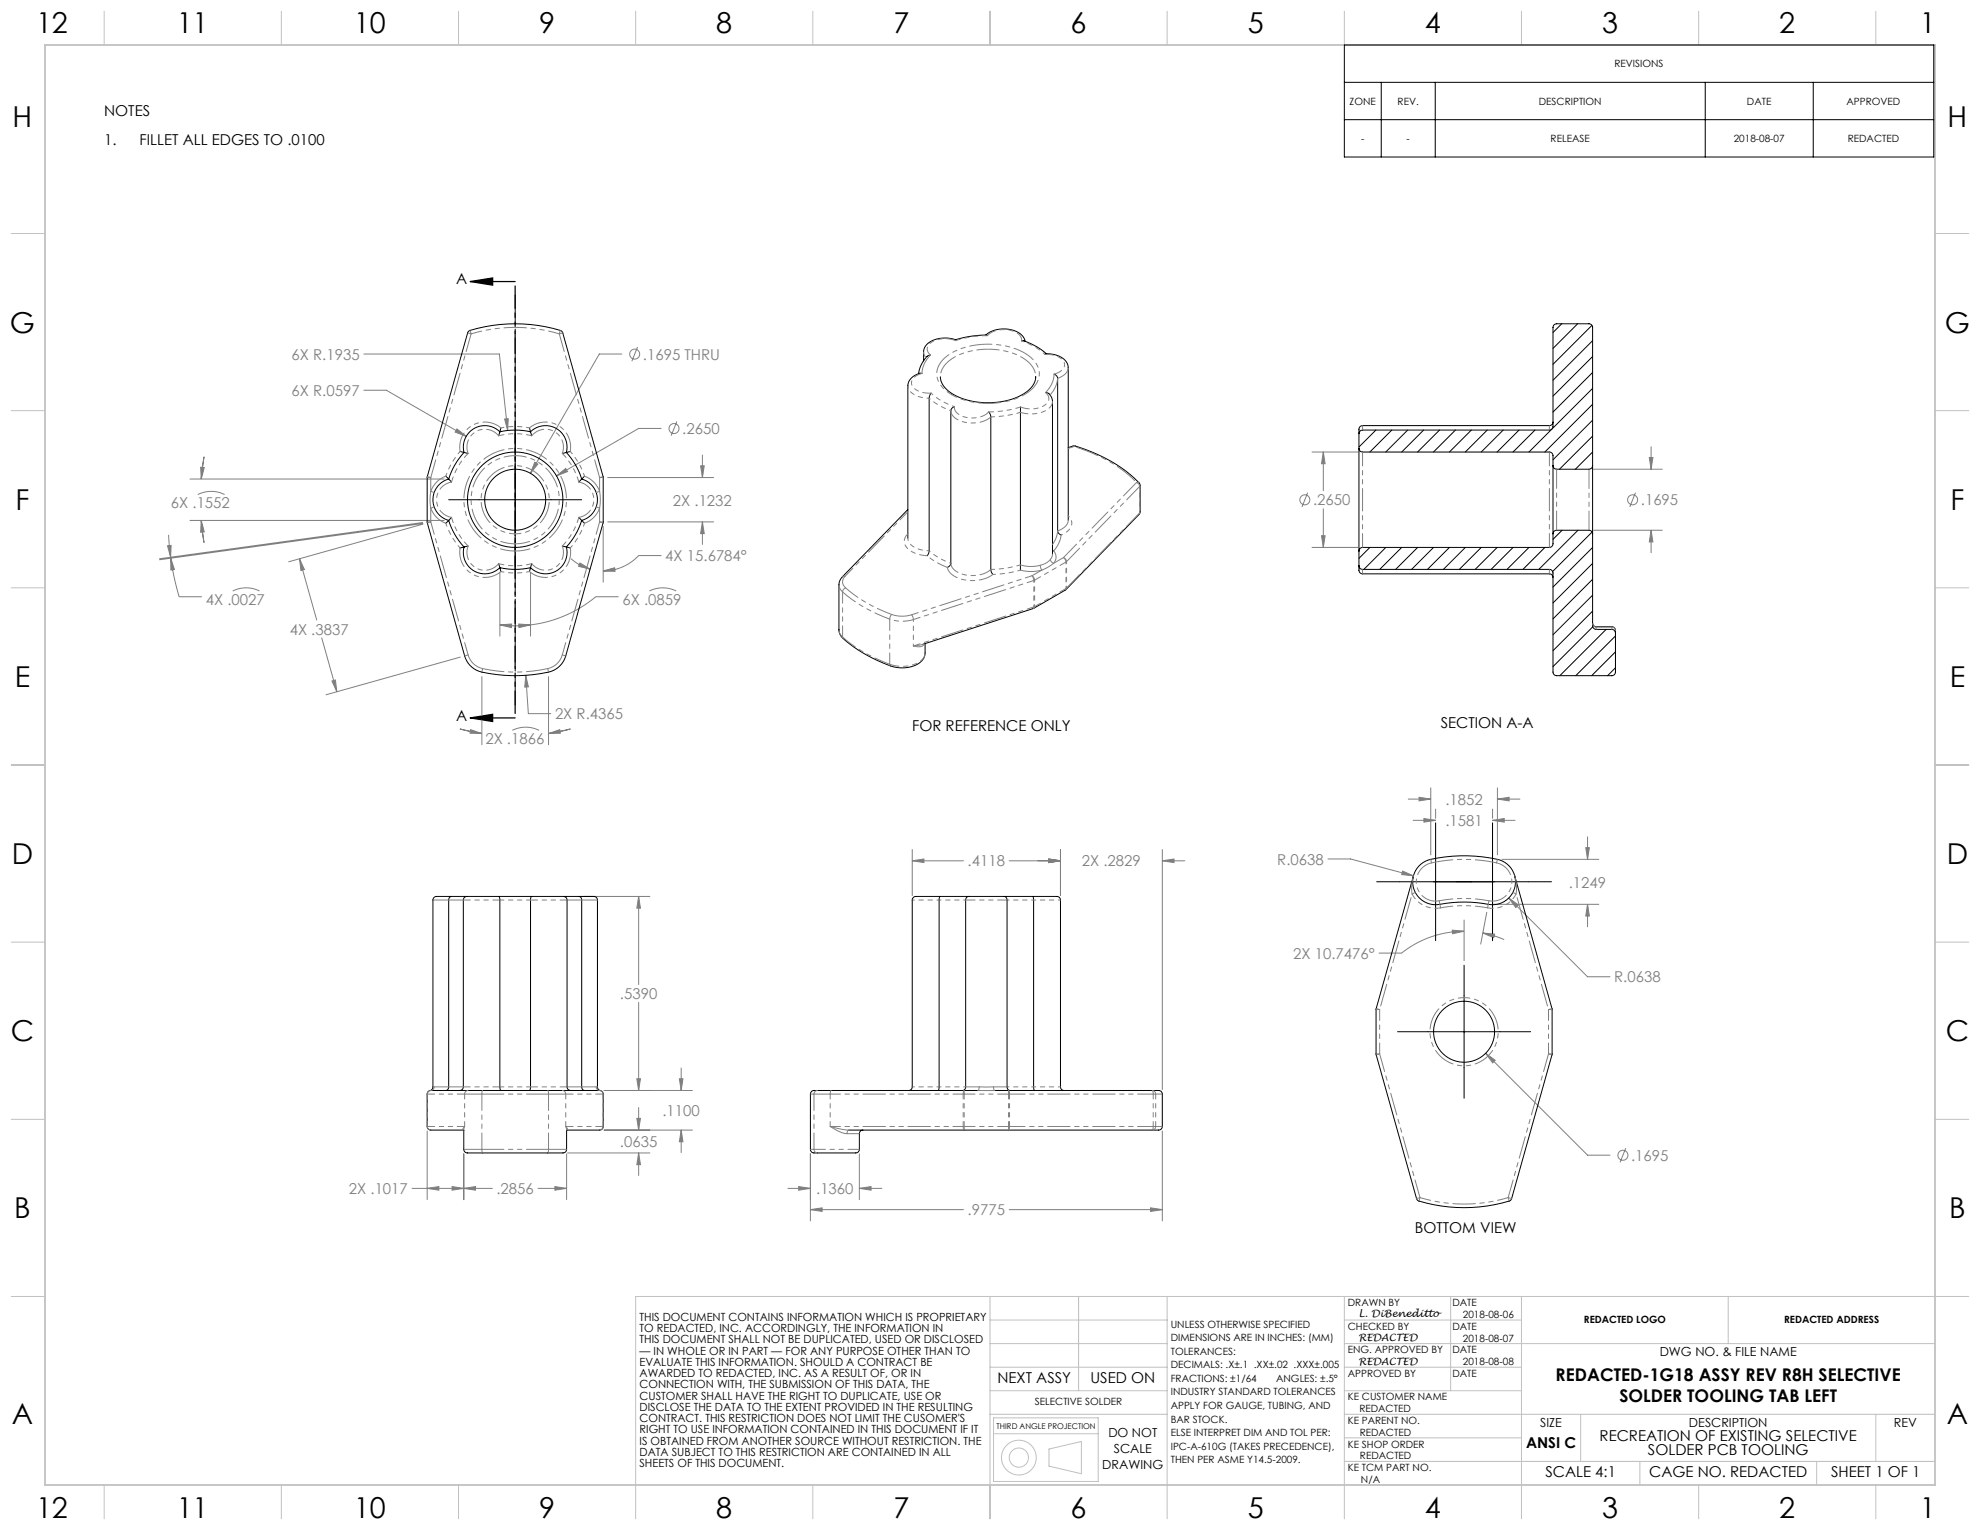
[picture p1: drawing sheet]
<svg xmlns="http://www.w3.org/2000/svg" width="559mm" height="432mm" viewBox="0 0 559 432" stroke-linecap="round" stroke-linejoin="round" font-family="sans-serif">
<g fill="none" stroke="#808080" stroke-width=".28">
<path d="M102.7 99.9h38.2l2.4 21.6M175.5 99.9h-6.4l-19.4 33.7M179.9 97.9l-1.6 4.1M102.7 110.1h6.3l22.6 13M142.4 118.3l1-.1-.1 3.3zM191 118.9l-1.6 4.1M53.6 135.2h71.8M55.8 139.6a8.5 8.5 0 0 1 7.6 0M56.6 131.9l1 .1-.8 3.2zM57.6 128.9l-.8 6.3M129 121.1l2.6 2-3.1-1.2zM150.9 130.5l.9 .5-2.1 2.6z"/>
<path d="M157.1 134.3l2.6-2.1 .5 .9zM171.5 134.8h29.9M186.6 120.9h-6.4l-23.1 13.4M197.7 131.5h1l-.5 3.3zM198.2 128.4v6.4M369.1 139l-1.7 4.1M370.3 127.6h13M373.5 127.6l.5 3.3h-1zM373.5 127.6v10.9M449.7 132.4h19.5M461.6 139l-1.6 4.1M465.5 129.1h1l-.5 3.3z"/>
<path d="M466 126.1v6.3M47.3 154l1-.1-.1 3.4zM47.6 150.9l.6 6.4M48.2 157.3v.2M48.2 157.5l1 3.2-1 .2zM48.2 157.5l.8 4.9 1.6 6h6.3M53.6 146.9h71.8M56.8 146.9l.8 3.2-1 .1zM56.8 146.9l.8 6.3M84.5 157.7l1.4 3-1 .3zM84.5 157.7l4.9 17.3M119.3 147.5l-74.3 10.2"/>
<path d="M119.3 147.7l-74.3 10.3M119.4 147.9l-37.9 10.7M161.1 157.7l2.3 1.6 3.1 1.3M163.7 158.9l2.8 1.7-3.2-.8zM170.2 148.6v15.7M171.5 147.3h29.9M186.6 156.8h-6.4a13.7 13.7 0 0 1-10 4.3M198.2 147.3v6.3M198.2 147.3l.5 3.3h-1zM370.3 154.5h13M373 151.2h1l-.5 3.3zM373.5 143.6v10.9"/>
<path d="M449.7 149.6h19.5M466 149.6l.5 3.3h-1zM466 149.6v6.4M65.7 166.8a8.5 8.5 0 0 1 7.5 0M141.1 161.5v18M141.1 176.4l3.3-.3-.1 1zM141.1 176.4l4.3 .2 4.3-.2M146.4 176.1l3.3 .3-3.2 .7zM149.7 161.5v18M170.2 161.1l3.3-.9 .1 1zM174.5 168.4h-6.4a35.6 35.6 0 0 1-18.4 8M183.3 166.8a8.5 8.5 0 0 1 7.5 0"/>
<path d="M90.8 180l4.3 15.2M93.7 192.2l1-.3 .4 3.3zM129.9 185.4l-37.9 10.7M136 191v19.2M148.4 190.6l.7 10.8h6.4M148.4 190.6l.7 3.3h-1zM154.8 191v19.2M129.8 205.7l6.2 1.3M132.8 205.9l3.2 1.1-3.3-.1zM144.6 206.1a8.5 8.5 0 0 1 7.5 0M154.8 207l3.2-1.1 .1 1zM161 205.7l-6.2 1.3"/>
<path d="M257.5 239.8v12.9M299.3 239.8v12.9M328 239.8v67.7M397.4 225.5h6.4M398.8 231.5h6.4M400.5 225l3.3 .5-3.3 .5zM401.9 231l3.3 .5-3.3 .5zM403.8 222.3v19M405.2 228.3v2.7M421.2 231.5l3.3-.5v1zM421.2 228.3v2.7M421.2 231.5h6.4"/>
<path d="M422.6 225.5l3.3-.5v1zM422.6 222.3v19M422.6 225.5h6.4M447.5 239.2h1l-.5 3.3zM448 236.2v6.3M164.6 253h18.8M180.2 253l.5 3.3h-1zM180.2 253v24.9M257.5 242.9l3.3-.5v1zM257.5 242.9h14.4M284.8 242.9h14.5M296 242.4l3.3 .5-3.3 .5z"/>
<path d="M328 242.9l3.3-.5v1zM328 242.9h6.4M374.8 242.4h6.3l17.8 4.8M395.9 245.8l3 1.4-3.3-.4zM413.2 259.6v11.5M419.6 257.5l-1.7 8.9M421.3 255.2h29.9M423.9 242.5h27.3M425.8 253.4l2.7 2-.7 .7zM425.8 253.4l22.2 22.3h6.4M448 255.2l.5 3.3h-1zM448 255.2v6.4"/>
<path d="M409.9 262.5l3.3 .3-3.3 .7zM413.2 262.8a28.4 28.4 0 0 0-17.6 6.2h-6.4M418.5 263.3l3.3 .3-.2 1zM418.5 263.3l3 .8 3 1.1M180.2 282.9v24.9M419.3 297.3l28.7 28.7h6.4M419.3 297.3l2.7 1.9-.7 .8zM120.6 319.2v19.4M170.5 307.8h24.9M170.5 318.9h24.9M179.7 304.5h1l-.5 3.3zM179.7 315.6h1l-.5 3.3z"/>
<path d="M180.2 312.6v6.3M191.7 304.5h1l-.5 3.3zM192.2 318.9l.5 3.3h-1zM192.2 301.4v6.4M192.2 318.9v6.4M328 319.2v25.4M116.3 335.4h22.6M120.6 335.4l3.3-.5v1zM127.6 334.9l3.3 .5-3.3 .5zM130.9 335.4l3.3-.5v1zM130.9 325.6v13M151.8 335.4h8.1"/>
<path d="M156.6 334.9l3.3 .5-3.3 .5zM159.9 325.6v13M160.2 325.4h23.2M180.2 325.4l.5 3.3h-1zM180.2 325.4v6.3M222.4 335.4h6.3M225.4 334.9l3.3 .5-3.3 .5zM228.7 325.6v19M242.5 335.4h6.4M242.5 325.6v13M242.5 335.4l3.3-.5v1zM458.8 324l-1.6 4.1"/>
<path d="M228.7 341.4l3.3-.5v1zM228.7 341.4h43.2M284.8 341.4h43.2M324.7 340.9l3.3 .5-3.3 .5z"/>
<circle cx="179.1" cy="99.9" r="1.41"/>
<circle cx="190.2" cy="120.9" r="1.41"/>
<circle cx="368.3" cy="141.1" r="1.41"/>
<circle cx="460.8" cy="141.1" r="1.41"/>
<circle cx="458" cy="326" r="1.41"/>
</g>
<path d="M132.7 79.5l6.3-1.1v2.1zM132.7 79.5h12.7M132.7 202.6l6.3-1v2zM132.7 202.6h12.7" fill="none" stroke="#000" stroke-width=".35"/>
<g fill="none" stroke="#c0c0c0" stroke-width=".28">
<path d="M29.4 3.2v9.5M79.4 3.2v9.5M129.4 3.2v9.5M179.4 3.2v9.5M229.4 3.2v9.5M279.4 3.2v9.5M329.4 3.2v9.5M379.4 3.2v9.5M429.4 3.2v9.5M479.4 3.2v9.5M529.4 3.2v9.5M3.2 65.9h9.5"/>
<path d="M546.1 65.9h9.5M3.2 115.9h9.5M546.1 115.9h9.5M3.2 165.9h9.5M546.1 165.9h9.5M3.2 215.9h9.5M546.1 215.9h9.5M3.2 265.9h9.5M546.1 265.9h9.5M3.2 315.9h9.5M546.1 315.9h9.5M3.2 365.9h9.5"/>
<path d="M279.4 365.9v62.7M279.4 379.2h50M279.4 372.5h50M304.4 365.9v26.6M329.4 365.9v62.7M379.4 365.9v62.7M379.4 379.2h166.7M379.4 372.5h50M409.4 365.9v26.6M429.4 365.9v62.7M487.7 365.9v13.3M555.6 365.9h-376.2v62.7"/>
<path d="M279.4 392.5h50M279.4 399.1h50M279.4 385.8h50M379.4 392.5h50M379.4 399.1h166.7M379.4 385.8h50M446.1 399.1v13.4M529.4 399.1v13.4M29.4 419.1v9.5M79.4 419.1v9.5M129.4 419.1v9.5M229.4 419.1v9.5"/>
<path d="M280.4 404.6h29.5M280.4 400.1h29.5v18h-29.5zM296 409l9.2-2.2v9.1l-9.2-2.1zM379.4 405.8h50M379.4 412.5h166.7M462.8 412.5v6.6M479.4 419.1v9.5M512.7 412.5v6.6M529.4 419.1v9.5"/>
<circle cx="287.5" cy="411.4" r="2.71"/>
<circle cx="287.5" cy="411.4" r="4.9"/>
</g>
<path d="M145.4 83.3v115.7" fill="none" stroke="#000" stroke-width=".28" stroke-dasharray="15.2 1.3 1.3 1.3" stroke-dashoffset="6.9"/>
<path d="M145.4 79.5v123.1" fill="none" stroke="#000" stroke-width=".35" stroke-dasharray="6.3 1.3 1.3 1.3 1.3 1.3" stroke-dashoffset="-1.2"/>
<path d="M12.7 12.7h533.4v406.4h-533.4z" fill="none" stroke="#c0c0c0" stroke-width=".5"/>
<g fill="none" stroke="#000" stroke-width=".28">
<path d="M379.4 12.7h166.3v31.6h-166.3zM379.4 23.2h166.3M379.4 33.8h166.3M389.8 23.2v21.1M405.1 23.2v21.1M481.3 23.2v21.1M511.7 23.2v21.1M145.4 122.3v37.5M126.6 141h37.6M405.2 232.2v33.3M421.2 232.2v33.3M388.5 248.9h49.4"/>
<path d="M413.2 272.4v37.5M394.4 291.2h37.6"/>
</g>
<path d="M132.7 79.5l6.3-1.1v2.1zM132.7 202.6l6.3-1v2z" fill="#000"/>
<path d="M180.2 253l.5 3.3h-1zM179.7 304.5h1l-.5 3.3zM191.7 304.5h1l-.5 3.3zM192.2 318.9l.5 3.3h-1zM180.2 325.4l.5 3.3h-1zM179.7 315.6h1l-.5 3.3zM130.9 335.4l3.3-.5v1zM156.6 334.9l3.3 .5-3.3 .5zM127.6 334.9l3.3 .5-3.3 .5zM120.6 335.4l3.3-.5v1zM225.4 334.9l3.3 .5-3.3 .5zM242.5 335.4l3.3-.5v1zM228.7 341.4l3.3-.5v1zM324.7 340.9l3.3 .5-3.3 .5zM257.5 242.9l3.3-.5v1zM296 242.4l3.3 .5-3.3 .5zM296 242.4l3.3 .5-3.3 .5zM328 242.9l3.3-.5v1zM150.9 130.5l-1.2 3.1 2.1-2.6zM157.1 134.3l3.1-1.2-.5-.9zM142.4 118.3l.9 3.2 .1-3.3zM129 121.1l-.5 .8 3.1 1.2zM148.4 190.6l-.3 3.3h1zM132.8 205.9l3.2 1.1-3.3-.1zM154.8 207l3.2-1.1 .1 1zM163.7 158.9l2.8 1.7-3.2-.8zM170.2 161.1l3.3-.9 .1 1zM47.3 154l1-.1-.1 3.4zM48.2 157.5l1 3.2-1 .2zM197.7 131.5h1l-.5 3.3zM198.2 147.3l.5 3.3h-1zM93.7 192.2l1-.3 .4 3.3zM84.5 157.7l1.4 3-1 .3zM141.1 176.4l3.3-.3-.1 1zM146.4 176.1l3.3 .3-3.2 .7zM56.6 131.9l1 .1-.8 3.2zM56.8 146.9l.8 3.2-1 .1zM419.3 297.3l2 2.7 .7-.8zM425.8 253.4l2 2.7 .7-.7zM395.9 245.8l-.3 1 3.3 .4zM418.5 263.3l3.3 .3-.2 1zM409.9 262.5l3.3 .3-3.3 .7zM448 255.2l.5 3.3h-1zM447.5 239.2h1l-.5 3.3zM400.5 225l3.3 .5-3.3 .5zM422.6 225.5l3.3-.5v1zM401.9 231l3.3 .5-3.3 .5zM421.2 231.5l3.3-.5v1zM465.5 129.1h1l-.5 3.3zM466 149.6l.5 3.3h-1zM373.5 127.6l.5 3.3h-1zM373 151.2h1l-.5 3.3z" fill="#808080"/>
<g fill="none" stroke="#000" stroke-width=".28">
<path d="M132.2 93.5a41.8 41.8 0 0 1 26.4 0l11.6 41.3v12.7l-10.5 37.6a7.1 7.1 0 0 1-7 5 40.4 40.4 0 0 1-18.2-.9l-1.3-.9-1-1.1-1.1-2.1-10.5-37.8v-12.7zM269.7 95.9a8 8 0 0 0-8.4 1.7l-.6 1.4v2.8M269.7 95.9v.2M278.2 94.5a8.2 8.2 0 0 1 10.4 .3l.7 1.5M278.7 94.7l-.3-.1a30.8 30.8 0 0 0-8.7 1.3M288.3 96.2h.4a17.5 17.5 0 0 1 6.7 3.7M440.8 91.4l-2.5 2.4M445.2 91.4l-6.9 6.9M449.3 91.8l-11 11M449.5 96.1l-11.2 11.2M256.2 108.9v43M260.2 105.4a4 4 0 0 0-4 3.5"/>
<path d="M262.6 100.2l-.6 .1a4.5 4.5 0 0 0-1.9 2.5l-.9 2.7M262.8 111l-.6 1.4v43l-.5 1.4M265.4 106.3a7.4 7.4 0 0 0 5.3 5.8 21.4 21.4 0 0 0 18.7-1.3 5.8 5.8 0 0 0 2.9-4.4M269.4 114.8l-.8 .5-.3 .6v43.1l-.2 .6-.7 .5M279 116.3l.5 .6 .1 .8v43l.6 1.4M288 114.9v46M294.9 100a6.1 6.1 0 0 1 6.3 2.5l.3 1.2M295.1 110.8a2.2 2.2 0 0 1 1.9 2.5v43.1M297.5 105.6l.7 .5 .3 .7v43l.3 .7 .7 .5M301.5 103.8v43M438.3 119.1a1.02 1.02 0 0 1-1 1h-52.8a1.38 1.38 0 0 0-1 2v.3M449.5 109.6l-18 18"/>
<path d="M449.5 114.1l-13.5 13.5M449.5 118.6l-11.2 11.2M449.5 100.6l-11.2 11.2M449.5 105.1l-11.2 11.2M125.8 134.4l.8 .8M126.6 135.2l.8 .9M126.6 135.2a6.1 6.1 0 0 0-4.4 5.8 6.1 6.1 0 0 0 4.4 5.9M129.9 127.4l1.1 .3M131 127.7l1.1 .3M131 127.7a19.7 19.7 0 0 0-4.4 7.5M141.1 121.9l-.4 1.1M141.1 121.9a19.7 19.7 0 0 1 8.6 0"/>
<path d="M141.1 121.9a6.1 6.1 0 0 0-7.3-1 6.1 6.1 0 0 0-2.8 6.8M141.4 120.8l-.3 1.1M149.4 120.8l.3 1.1M149.7 121.9a6.1 6.1 0 0 1 7.3-1 6.1 6.1 0 0 1 2.8 6.8M149.7 121.9l.4 1.1M159.8 127.7l-1.1 .3M159.8 127.7a19.7 19.7 0 0 1 4.4 7.5M160.9 127.4l-1.1 .3M164.2 135.2l-.8 .9M164.2 135.2a6.1 6.1 0 0 1 4.4 5.8 6.1 6.1 0 0 1-4.4 5.9M165 134.4l-.8 .8M301.5 126.3l1.5-.5a39.6 39.6 0 0 1 18.7 10.8l.1 7.9-.2 .5-20.9 21.5-9.1 5.2-31.2 10.1"/>
<path d="M383.5 126.6v-4.3l.3-.6 .7-.3h52.8a1.02 1.02 0 0 0 1-1l.1-28.4 .3-.4 .6-.2h9.5l.4 .3 .3 .7v39M383.5 126.6l.3 .6 .7 .4h52.8l.6 .2 .3 .5 .1 3.1M383.5 126.6v28.9M388.3 121.4l-4.8 4.8M392.8 121.4l-6.2 6.2M397.3 121.4l-6.2 6.2M401.8 121.4l-6.2 6.2M406.3 121.4l-6.2 6.2M410.8 121.4l-6.2 6.2M415.2 121.4l-6.2 6.2M419.7 121.4l-6.2 6.2M424.2 121.4l-6.2 6.2"/>
<path d="M428.7 121.4l-6.2 6.2M433.2 121.4l-6.2 6.2M438.3 131.4l.3 .7 .7 .3h9.2l.6-.2 .4-.8M438.3 131.4v19.3M449.5 123.1l-9.4 9.3M449.5 127.6l-4.9 4.8M449.5 131.4v19.3M126.6 146.9a19.7 19.7 0 0 0 4.4 7.5M126.6 146.9l-.8 .8M127.4 146l-.8 .9M131 154.4a6.1 6.1 0 0 0 2.8 6.7 6.1 6.1 0 0 0 7.3-.9M131 154.4l-1.1 .3"/>
<path d="M132.1 154.1l-1.1 .3M140.7 159.1l.4 1.1M150.1 159.1l-.4 1.1M158.7 154.1l1.1 .3M159.8 154.4a6.1 6.1 0 0 1-2.8 6.7 6.1 6.1 0 0 1-7.3-.9M159.8 154.4l1.1 .3M163.4 146l.8 .9M164.2 146.9a19.7 19.7 0 0 1-4.4 7.5M164.2 146.9l.8 .8M256.2 143.8l-19 19.7-.4 1.4v12.9M297 156.4h.1M297 155.4l.4 .1"/>
<path d="M383.5 159.7v1.2a1.02 1.02 0 0 0 1 1.1h52.8a1.02 1.02 0 0 1 1 1M383.5 159.7a1.02 1.02 0 0 0 1 1l53.2 .1 .4 .4 .2 .5v28a1.02 1.02 0 0 0 1 1h15.6a1.02 1.02 0 0 0 1-1v-11.1M383.5 155.5v4.2M386.6 154.5l-3.1 3.1M391.1 154.5l-6.2 6.2M395.6 154.5l-6.2 6.2M400.1 154.5l-6.2 6.2M404.6 154.5l-6.2 6.2M409.1 154.5l-6.2 6.2M413.6 154.5l-6.2 6.2M418 154.5l-6.2 6.2M422.5 154.5l-6.2 6.2"/>
<path d="M427 154.5l-6.2 6.2M431.5 154.5l-6.2 6.2M436 154.5l-6.2 6.2M438.3 150.7v2.8a1.02 1.02 0 0 1-1 1h-52.8l-.6 .3-.4 .7M438.3 150.7l.3-.8 .7-.3h9.2l.7 .4 .3 .7M440.9 149.6l-2.6 2.6M445.3 149.6l-11 11.1M449.3 150.2l-11.1 11.1M449.5 154.5l-11.2 11.2M449.5 159l-11.2 11.2M449.5 150.7v26a1.02 1.02 0 0 0 1 .9h4.5l.7 .5 .2 .5M141.1 160.2a19.7 19.7 0 0 0 8.6 0"/>
<path d="M141.1 160.2l.3 1.1M149.7 160.2l-.3 1.1M236.8 177.8h.1M236.8 177.8l.3 1.3a26.8 26.8 0 0 0 10.5 7.3 13.4 13.4 0 0 0 8.3 2 5.5 5.5 0 0 0 5.2-3.7v-.4M449.5 163.5l-11.2 11.2M449.5 168l-11.2 11.2M449.5 172.5l-11.2 11.1M449.5 175.9a1.02 1.02 0 0 0 1 1h4.4a1.45 1.45 0 0 1 1 1.7M449.5 176.9l-11.2 11.2M453.3 177.6l-13.1 13.1M455.9 179.5l-11.2 11.2M261.1 181.6v2.7"/>
<path d="M455.9 184l-6.7 6.7M455.9 188.5l-2.2 2.2M127.4 253h-4.2a1.02 1.02 0 0 0-1 1v52.8l-.3 .7-.5 .3M127.4 253l-.6 .3-.2 .7v52.7l-.2 .7-.6 .4M127.4 253h4.4M131.8 253a1.02 1.02 0 0 0-1 1v52.7a1.02 1.02 0 0 1-1.1 1.1M131.8 253h8.9M140.7 253l.4 1v52.7l.3 1.1M140.7 253h9.4M150.1 253l-.4 1v52.7l-.3 1.1M150.1 253h8.9M159 253a1.02 1.02 0 0 1 1 1v52.7a1.02 1.02 0 0 0 1.1 1.1"/>
<path d="M159 253h4.4M163.4 253h4.2a1.02 1.02 0 0 1 1 1v52.8a1.01 1.01 0 0 0 .8 1M163.4 253l.6 .3 .2 .7v52.7l.2 .7 .6 .4M265.3 253h-6.8a1.02 1.02 0 0 0-1 1v52.7a1.02 1.02 0 0 1-1.1 1.1M265.3 253l-.3 1v52.7l-.3 1.1M265.3 253h8.1M273.4 253l-.6 .3-.3 .7v52.7l-.2 .7-.6 .4M273.4 253h10M283.4 253l.6 .3 .2 .7v52.7l.2 .7 .6 .4M283.4 253h8M291.4 253h6.9a1.02 1.02 0 0 1 1 1v52.7a1.02 1.02 0 0 0 1 1.1M291.4 253l.3 1v52.7l.3 1.1"/>
<path d="M398.9 247.1l-10.5 37.6v12.7l11.6 41.3a41.8 41.8 0 0 0 26.4 0l11.6-41.2v-12.8l-10.5-37.6M400.5 244.4l1.2-1a9.2 9.2 0 0 1 4.2-1.3 40.4 40.4 0 0 1 18.2 .9 6.5 6.5 0 0 1 3.3 7.9 6.5 6.5 0 0 1-7.4 4.3 38 38 0 0 0-14.4 .1 6.5 6.5 0 0 1-6.3-3.7 6.5 6.5 0 0 1 1.2-7.2zM130.9 318.9v5.5a1.36 1.36 0 0 0 1.9 1h26.1a1.02 1.02 0 0 0 1-1v-5.5M159.9 319l9.3-.1a1.02 1.02 0 0 0 1-1v-9.1a1.02 1.02 0 0 0-1-1h-47.6a1.02 1.02 0 0 0-1 1v9.1a1.02 1.02 0 0 0 1 1l9.3 .1M169.4 307.8h.1M276 307.8h-46.3a1.02 1.02 0 0 0-1 1v15.6a1.21 1.21 0 0 0 1.6 1h11.2a1.02 1.02 0 0 0 1-1v-4.4a1.02 1.02 0 0 1 1-1.1M280.7 307.8h46.1a1.05 1.05 0 0 1 1.2 1v9.1a1.32 1.32 0 0 1-1.8 1h-86.7"/>
<circle cx="145.4" cy="141" r="8.6"/>
<circle cx="145.4" cy="141" r="13.5"/>
<circle cx="413.2" cy="291.2" r="8.6"/>
</g>
<path d="M154.8 308.8h-18.8M136 324.4h18.8" fill="none" stroke="#808080" stroke-width=".28" stroke-dasharray="6.3 1.3 1.3 1.3 1.3 1.3" stroke-dashoffset=".1"/>
<path d="M136 308.8v15.6M154.8 308.8v15.6M229.7 308.8v15.6" fill="none" stroke="#808080" stroke-width=".28" stroke-dasharray="6.3 1.3 1.3 1.3 1.3 1.3" stroke-dashoffset="1.7"/>
<g fill="none" stroke="#808080" stroke-width=".28" stroke-dasharray="6.3 1.3 1.3 1.3 1.3 1.3">
<path d="M132.7 93.2l.3 1M133 94.2l-1-.3M157.8 94.2l.3-1M158.8 93.9l-1 .3M261.3 100.9l-.4-.7-.2-.9M262.6 100.2a7.6 7.6 0 0 0-2.4 5.2M295.1 110.8a7.6 7.6 0 0 0 2.4-5.2M298.5 106.8a8 8 0 0 1-2.1 4.7M301.5 103.7a3.5 3.5 0 0 1-3 3.1M120.6 134.5l1 .3M121.6 138.7a7.1 7.1 0 0 1 4.2-4.3M121.6 134.8v3.9"/>
<path d="M121.6 134.8h-1M122.5 139l-.9-.3M165 134.4a7.1 7.1 0 0 1 4.2 4.3M169.2 138.7l.2 2.6-.2 2.1M169.2 138.7l-.9 .3M169.2 138.7v-3.9M169.2 134.8l1-.3M170.2 134.8h-1M303.2 126l-1.7 .6M303.2 126l-.4-.1M303.5 125.9l-.3 .1M320.7 136.2l.8 .1"/>
<path d="M321.6 137.3a1.29 1.29 0 0 0-.9-1.1M321.6 137.3l.2-.3M384.5 120.1v1.2M437.3 121.3v-1.2M120.6 147.3h1M121.6 143.4l-.2-2.3 .2-2.4M121.6 143.4v3.9M121.6 147.3l-1 .3M122.5 143.1l-.9 .3M125.8 147.7a7.1 7.1 0 0 1-4.2-4.3M169.2 143.4l-.9-.3M169.2 143.4a7.1 7.1 0 0 1-4.2 4.3"/>
<path d="M169.2 147.3h1M169.2 147.3v-3.9M170.2 147.6l-1-.3M288 159.4a10.1 10.1 0 0 0 5.6 .1M293.6 159.5a5.2 5.2 0 0 0 2.8-1.6M296.4 157.9l.5-.8 .1-.7M297 153.7l1.1-2 .4-1.9M297.4 159l-1.7 1.1-1.7 .8M297.4 159l2.7-1.6M297.4 159a1.24 1.24 0 0 1-1-1.1M297.4 155.5a2.58 2.58 0 0 1 0 3.5M298.5 149.8a3.7 3.7 0 0 0 3-3"/>
<path d="M299.5 151a8.4 8.4 0 0 1-2.1 4.5M300.1 157.4a1.29 1.29 0 0 1 .9 1.1M300.8 158.6l-.2-.7-.5-.5M300.8 158.6l.2-.1M321.5 145.2l.1-.4M321.6 144.8l.2-.3M236.8 177.8l.3 1.2 .7 .8M237.8 162.8l.7-.1M237.8 167.1l.2-.7 .7-.5M237.8 167.1l-.7-.9-.3-1.2M238.5 162.7a2.08 2.08 0 0 0 .2 3.2M251.1 174.7l.5-1.3"/>
<path d="M251.6 173.4a9 9 0 0 0 5.7 .1M257.8 174.8l-.5-1.3M291.3 162.5l2.7-1.6M291.3 162.5l.5 .5 .2 .7M291.6 171.8l.2-.5M291.8 163.8l-.5-1.3M291.8 163.8l.2-.1M291.8 171.3l.2-.1M292 171.2l-.2 .5M294 160.9a11.9 11.9 0 0 1-6 0M294 160.9l-.4-1.4M300.6 166.6l.2-.5"/>
<path d="M300.8 166.1l.2-.1M301 166l-.2 .4M384.5 160.7v1.3M437.3 162v-1.3M450.5 177v.6M450.5 177a1.01 1.01 0 0 1-1-1M450.5 176.9v.1M454.9 177a1.01 1.01 0 0 1 1 1M454.9 177.6v-.6M454.9 177h-4.4M454.9 177v-.1M131.1 185.1l1-.3"/>
<path d="M132.1 184.8a5.5 5.5 0 0 0 4.1 3.9M136 189.7l.2-1M154.6 188.7a5.5 5.5 0 0 0 4.1-3.9M154.8 189.7l-.2-1M159.7 185.1l-1-.3M238 180.2l-.2-.4M251.3 187.9l-.2-.4M260.4 181.8l-2.6 .5M260.8 181.8a2.58 2.58 0 0 1-3 .5M260.8 181.7v.1M126.6 254h-4.4M130.8 254h-4.2"/>
<path d="M164.2 254h-4.2M168.6 254h-4.4M398.9 247.1l-.5 2.9 .1 2.3M399.4 251.9l-.9 .4M404 243.5l-.2-1M406.4 255.2l-.2-1M406.4 255.2l.2 1M420 255.2l.2-1M420 255.2l-.2 1M422.4 243.5l.2-1M427.9 252.3l-.9-.4M427.9 252.3a12.3 12.3 0 0 0-.4-5.2"/>
<path d="M388.4 297.4h1M388.4 284.6l1 .3M389.4 297.4l-1 .3M389.4 284.9h-1M437 284.9l1-.3M437 297.4h1M438 297.7l-1-.3M438 284.9h-1M120.6 317.9h.1M120.6 308.8h.1M120.6 317.9a1 1 0 0 0 1 1M121.6 307.8a1 1 0 0 0-1 1"/>
<path d="M122.2 306.8l.3-.1M122.5 306.7h4.1M122.5 306.7a.99 .99 0 0 1-.9 1.1M126.6 306.7h4.2M131.1 317.9l-.2 1M131.1 308.8a1 1 0 0 1 1-1M131.1 317.9a.66 .66 0 0 0-.4 1M136 308.8l.2-1M136 308.8h-4.9M154.8 308.8l-.2-1M159.7 308.8h-4.9M159.7 308.8a1 1 0 0 0-1-1"/>
<path d="M159.9 318.9l-.2-1M160 306.7h4.2M160.1 318.9l.1-.2-.5-.8M164.2 306.7h4.1M168.3 306.7l.3 .1M169.2 318.9a1 1 0 0 0 1-1M169.2 307.8a.99 .99 0 0 1-.9-1.1M170.2 308.8a1 1 0 0 0-1-1M170.2 308.8h.1M170.2 317.9h.1M229.7 308.8a1 1 0 0 1 1-1M229.7 308.8h-1"/>
<path d="M234.3 308.8l.3-1M234.3 308.8h-4.6M239 320l-2-.6-2.7-1.5M239.5 318.9l-2.2-.2-3-.8M239.5 318.9l-.3 .3-.2 .8M242.5 320h-3.5M271.8 308.8l.3-1M271.8 308.8h.3M271.8 317.9h.3M272.1 317.9v1M272.1 307.8v1M272.1 318.9l-.3-1"/>
<path d="M272.5 306.7h3.8M276 307.8l.3-1.1M276.3 306.7h4.1M280.4 306.7h3.8M280.7 307.8h-4.7M280.7 307.8l-.3-1.1M284.6 318.9v-1M284.6 308.8h.3M284.6 308.8v-1M284.6 307.8l.3 1M284.6 317.9h.3M284.9 317.9l-.3 1"/>
<path d="M325.2 318.9l.3-1M325.2 307.8a1 1 0 0 1 1 1M325.5 308.8l-.3-1M325.5 317.9h.7M325.5 308.8h.7M326.2 317.9a1 1 0 0 1-1 1M326.2 317.9h1.8M328 308.8h-1.8M130.9 324.4h5.1M136.2 325.4l-.2-1M154.6 325.4l.2-1M154.8 324.4h5.1"/>
<path d="M228.7 324.4h1M230.7 325.4a1 1 0 0 1-1-1M399.8 338.3l1-.3M400.8 338l-.3 1M425.6 338l1 .3M425.9 339l-.3-1"/>
</g>
<path d="M120.6 308.8v9.1M131.1 308.8v9.1M159.7 308.8v9.1M170.2 317.9v-9.1M234.3 308.8v9.1M271.8 317.9v-9.1M272.1 308.8v9.1M284.6 317.9v-9.1M284.9 308.8v9.1M325.5 317.9v-9.1M326.2 308.8v9.1" fill="none" stroke="#808080" stroke-width=".28" stroke-dasharray="6.3 1.3 1.3 1.3 1.3 1.3" stroke-dashoffset="5"/>
<path d="M120.6 317.9h10.5M131.1 308.8h-10.5M159.7 317.9h10.5M170.2 308.8h-10.5" fill="none" stroke="#808080" stroke-width=".28" stroke-dasharray="6.3 1.3 1.3 1.3 1.3 1.3" stroke-dashoffset="4.3"/>
<path d="M300.8 158.6l-8.8 5.1M257.3 173.5l34-11M291.8 163.8l-34 11M292 171.2l8.8-5.1M257.8 182.3l34-11M141.1 254h-10.3M160 254h-10.3M130.8 306.7h10.3M149.7 306.7h10.3" fill="none" stroke="#808080" stroke-width=".28" stroke-dasharray="6.3 1.3 1.3 1.3 1.3 1.3" stroke-dashoffset="4.4"/>
<path d="M149.7 254h-8.6M141.1 306.7h8.6" fill="none" stroke="#808080" stroke-width=".28" stroke-dasharray="6.3 1.3 1.3 1.3 1.3 1.3" stroke-dashoffset="5.2"/>
<path d="M157.8 94.2a43.3 43.3 0 0 0-24.8 0M267.4 160.1a19.4 19.4 0 0 1-5.7-3.3M389.4 284.9v12.5M437 297.4v-12.5M272.1 317.9h12.5M284.6 308.8h-12.5M400.8 338a43.3 43.3 0 0 0 24.8 0" fill="none" stroke="#808080" stroke-width=".28" stroke-dasharray="6.3 1.3 1.3 1.3 1.3 1.3" stroke-dashoffset="3.3"/>
<path d="M284.9 317.9h40.6M325.5 308.8h-40.6" fill="none" stroke="#808080" stroke-width=".28" stroke-dasharray="6.3 1.3 1.3 1.3 1.3 1.3" stroke-dashoffset="1.9"/>
<path d="M234.3 317.9h37.5M271.8 308.8h-37.5" fill="none" stroke="#808080" stroke-width=".28" stroke-dasharray="6.3 1.3 1.3 1.3 1.3 1.3" stroke-dashoffset="3.5"/>
<path d="M288.3 96.2a3.3 3.3 0 0 0-3.4-3 6.9 6.9 0 0 0-6.2 1.5M269.4 114.8a3.3 3.3 0 0 0 3.4 3 6.9 6.9 0 0 0 6.2-1.5M251.1 187.5a9.3 9.3 0 0 0 9.3-1.5l.5-.8 .2-.9M284.2 254h-11.7" fill="none" stroke="#808080" stroke-width=".28" stroke-dasharray="6.3 1.3 1.3 1.3 1.3 1.3" stroke-dashoffset="3.7"/>
<path d="M301 158.5v7.5M321.6 144.8v-7.5M257.8 174.8v7.5M291.8 171.3v-7.5M292 163.7v7.5M300.8 166.1v-7.5M272.5 254h-7.5M291.7 254h-7.5M265 306.7h7.5M284.2 306.7h7.5" fill="none" stroke="#808080" stroke-width=".28" stroke-dasharray="6.3 1.3 1.3 1.3 1.3 1.3" stroke-dashoffset="5.8"/>
<path d="M262.2 112.4a6.3 6.3 0 0 1-5.9-2.8l-.1-.7M262.8 111a17.4 17.4 0 0 0 6.6 3.8M294.9 100a17.4 17.4 0 0 0-6.6-3.8M256.2 151.9a4.1 4.1 0 0 0 3.8 3.3l2.2 .2M265 254h-7.5M299.3 254h-7.6M257.5 306.7h7.5M291.7 306.7h7.6" fill="none" stroke="#808080" stroke-width=".28" stroke-dasharray="6.3 1.3 1.3 1.3 1.3 1.3" stroke-dashoffset="5.7"/>
<path d="M229.7 324.4h12.8" fill="none" stroke="#808080" stroke-width=".28" stroke-dasharray="6.3 1.3 1.3 1.3 1.3 1.3" stroke-dashoffset="3.1"/>
<path d="M127.4 136.1a5 5 0 0 0-4.2 4.9 5 5 0 0 0 4.2 5M140.7 123a5 5 0 0 0-6.4-1.2 5 5 0 0 0-2.2 6.2M158.7 128a5 5 0 0 0-2.2-6.2 5 5 0 0 0-6.4 1.2M384.5 127.6v26.9M132.1 154.1a5 5 0 0 0 2.2 6.2 5 5 0 0 0 6.4-1.2M150.1 159.1a5 5 0 0 0 6.4 1.2 5 5 0 0 0 2.2-6.2M163.4 146a5 5 0 0 0 4.2-5 5 5 0 0 0-4.2-4.9M437.3 154.5v-26.9" fill="none" stroke="#808080" stroke-width=".28" stroke-dasharray="6.3 1.3 1.3 1.3 1.3 1.3" stroke-dashoffset="2.4"/>
<path d="M268.6 111.4a7 7 0 0 1-4.2-6.7 9.5 9.5 0 0 1 7.2-6.4 22.2 22.2 0 0 1 18.6 2 5.8 5.8 0 0 1 2.2 8.2 15.8 15.8 0 0 1-12.3 5.3 21.7 21.7 0 0 1-11.5-2.4M132.1 128a18.6 18.6 0 0 0-4.7 8.1M150.1 123a18.6 18.6 0 0 0-9.4 0M163.4 136.1a18.6 18.6 0 0 0-4.7-8.1M127.4 146a18.6 18.6 0 0 0 4.7 8.1M140.7 159.1a18.6 18.6 0 0 0 9.4 0M158.7 154.1a18.6 18.6 0 0 0 4.7-8.1" fill="none" stroke="#808080" stroke-width=".28" stroke-dasharray="6.3 1.3 1.3 1.3 1.3 1.3" stroke-dashoffset="4.8"/>
<path d="M145.4 155.5a14.5 14.5 0 0 1-12.7-21.4 14.5 14.5 0 0 1 24.8-1 14.5 14.5 0 0 1-11 22.4h-1.1M145.4 153.5a12.4 12.4 0 0 0 11-18.4 12.4 12.4 0 0 0-21.4-.9 12.4 12.4 0 0 0 9.3 19.2l1.1 .1M280.2 162.1a10.4 10.4 0 0 1-11.8-.2l-.7-.8-.3-1" fill="none" stroke="#808080" stroke-width=".28" stroke-dasharray="6.3 1.3 1.3 1.3 1.3 1.3" stroke-dashoffset="2.2"/>
<path d="M129.9 127.4a7.1 7.1 0 0 1 3.4-7.3 7.1 7.1 0 0 1 8.1 .7M149.4 120.8a7.1 7.1 0 0 1 8.1-.7 7.1 7.1 0 0 1 3.4 7.3M439.3 132.4v17.2M160.9 154.7a7.1 7.1 0 0 1-3.4 7.3 7.1 7.1 0 0 1-8.1-.7M448.5 149.6v-17.2M141.4 161.3a7.1 7.1 0 0 1-8.1 .7 7.1 7.1 0 0 1-3.4-7.3" fill="none" stroke="#808080" stroke-width=".28" stroke-dasharray="6.3 1.3 1.3 1.3 1.3 1.3" stroke-dashoffset=".9"/>
<path d="M125.8 134.4a20.7 20.7 0 0 1 4.1-7M141.4 120.8a20.7 20.7 0 0 1 8 0M160.9 127.4a20.7 20.7 0 0 1 4.1 7M129.9 154.7a20.7 20.7 0 0 1-4.1-7M165 147.7a20.7 20.7 0 0 1-4.1 7M149.4 161.3a20.7 20.7 0 0 1-8 0" fill="none" stroke="#808080" stroke-width=".28" stroke-dasharray="6.3 1.3 1.3 1.3 1.3 1.3" stroke-dashoffset="5.5"/>
<path d="M133 94.2l-11.4 40.6M169.2 134.8l-11.4-40.6M389.4 297.4l11.4 40.6M425.6 338l11.4-40.6" fill="none" stroke="#808080" stroke-width=".28" stroke-dasharray="6.3 1.3 1.3 1.3 1.3 1.3" stroke-dashoffset="1.2"/>
<path d="M145.4 150.7a9.6 9.6 0 0 1-8.5-14.2 9.6 9.6 0 0 1 16.5-.8 9.6 9.6 0 0 1-7.1 14.9l-.9 .1M406.6 256.2a7.5 7.5 0 0 1-8.1-3.9M427.9 252.3a7.5 7.5 0 0 1-8.1 3.9M413.2 281.5a9.6 9.6 0 0 1 8.5 14.2 9.6 9.6 0 0 1-16.5 .8 9.6 9.6 0 0 1 7.1-14.9l.9-.1" fill="none" stroke="#808080" stroke-width=".28" stroke-dasharray="6.3 1.3 1.3 1.3 1.3 1.3" stroke-dashoffset="4.7"/>
<path d="M121.6 147.3l10.5 37.5M158.7 184.8l10.5-37.5" fill="none" stroke="#808080" stroke-width=".28" stroke-dasharray="6.3 1.3 1.3 1.3 1.3 1.3" stroke-dashoffset="2.7"/>
<path d="M136.2 188.7a43.3 43.3 0 0 0 18.4 0M422.4 243.5a43.3 43.3 0 0 0-18.4 0" fill="none" stroke="#808080" stroke-width=".28" stroke-dasharray="6.3 1.3 1.3 1.3 1.3 1.3" stroke-dashoffset=".3"/>
<path d="M269.7 96.1a6.8 6.8 0 0 0-7.8 1.5l-.2 .8 .1 .7 .8 1.1M288 114.9a6.8 6.8 0 0 0 7.8-1.5l.2-.8-.1-.7-.8-1.1" fill="none" stroke="#808080" stroke-width=".28" stroke-dasharray="6.3 1.3 1.3 1.3 1.3 1.3" stroke-dashoffset="3.8"/>
<path d="M278.7 94.7a29.8 29.8 0 0 0-9 1.4M279 116.3a29.8 29.8 0 0 0 9-1.4" fill="none" stroke="#808080" stroke-width=".28" stroke-dasharray="6.3 1.3 1.3 1.3 1.3 1.3" stroke-dashoffset="4.9"/>
<path d="M260.2 105.4a3.3 3.3 0 0 0-3 2.8 4.2 4.2 0 0 0 4.2 2.7l1.4 .1M297.5 105.6a3.3 3.3 0 0 0 3-2.8 4.2 4.2 0 0 0-4.2-2.7l-1.4-.1" fill="none" stroke="#808080" stroke-width=".28" stroke-dasharray="6.3 1.3 1.3 1.3 1.3 1.3" stroke-dashoffset="4"/>
<path d="M279.6 117.7a8.7 8.7 0 0 1-10.5-.1l-.6-.8-.2-.9M268.3 159a4.4 4.4 0 0 0 4.2 3.3 8.7 8.7 0 0 0 7.1-1.6M419.8 256.2a35.6 35.6 0 0 0-13.2 0" fill="none" stroke="#808080" stroke-width=".28" stroke-dasharray="6.3 1.3 1.3 1.3 1.3 1.3" stroke-dashoffset="2.9"/>
<path d="M288 116.4a31.5 31.5 0 0 1-8.4 1.3M279.6 160.7a31.5 31.5 0 0 0 8.4-1.3" fill="none" stroke="#808080" stroke-width=".28" stroke-dasharray="6.3 1.3 1.3 1.3 1.3 1.3" stroke-dashoffset="5.3"/>
<path d="M297 113.3a4.2 4.2 0 0 1-3.9 3.3l-2.2 .2-2.9-.4M261.7 156.8a7.1 7.1 0 0 1-6.4-3.2v-1.4l.9-1.5" fill="none" stroke="#808080" stroke-width=".28" stroke-dasharray="6.3 1.3 1.3 1.3 1.3 1.3" stroke-dashoffset="4.2"/>
<path d="M292.3 106.3a7 7 0 0 0-4.8-5.9 20.5 20.5 0 0 0-19.6 1.4 5.9 5.9 0 0 0-2.5 4.5M398.5 252.3l-9.1 32.6M437 284.9l-9.1-32.6" fill="none" stroke="#808080" stroke-width=".28" stroke-dasharray="6.3 1.3 1.3 1.3 1.3 1.3" stroke-dashoffset="-1.1"/>
<path d="M268.3 115.9a18.4 18.4 0 0 1-6.1-3.5M262.2 155.4a18.4 18.4 0 0 0 6.1 3.6" fill="none" stroke="#808080" stroke-width=".28" stroke-dasharray="6.3 1.3 1.3 1.3 1.3 1.3" stroke-dashoffset="6"/>
<path d="M238.7 165.9a40.1 40.1 0 0 0 12.9 7.5" fill="none" stroke="#808080" stroke-width=".28" stroke-dasharray="6.3 1.3 1.3 1.3 1.3 1.3" stroke-dashoffset="2"/>
<path d="M256.2 144.4l-17.7 18.3M237.8 167.1v12.7M251.1 174.7v12.8" fill="none" stroke="#808080" stroke-width=".28" stroke-dasharray="6.3 1.3 1.3 1.3 1.3 1.3" stroke-dashoffset="3.2"/>
<path d="M288 160.9a33.2 33.2 0 0 1-7.8 1.2" fill="none" stroke="#808080" stroke-width=".28" stroke-dasharray="6.3 1.3 1.3 1.3 1.3 1.3" stroke-dashoffset="5.6"/>
<path d="M257.8 174.8a10.7 10.7 0 0 1-6.7-.1" fill="none" stroke="#808080" stroke-width=".28" stroke-dasharray="6.3 1.3 1.3 1.3 1.3 1.3" stroke-dashoffset="3.4"/>
<path d="M237.8 179.8a41.1 41.1 0 0 0 13.3 7.7M251.1 174.7a42.1 42.1 0 0 1-13.3-7.6" fill="none" stroke="#808080" stroke-width=".28" stroke-dasharray="6.3 1.3 1.3 1.3 1.3 1.3" stroke-dashoffset="1.8"/>
<path d="M301.5 145.5a2.85 2.85 0 0 1-.8 4.9l-1.2 .6" fill="none" stroke="#808080" stroke-width=".28" stroke-dasharray="6.3 1.3 1.3 1.3 1.3 1.3" stroke-dashoffset="5.9"/>
<path d="M320.7 136.2a40.4 40.4 0 0 0-17.5-10.2" fill="none" stroke="#808080" stroke-width=".28" stroke-dasharray="6.3 1.3 1.3 1.3 1.3 1.3" stroke-dashoffset="-.7"/>
<path d="M321.6 137.3l-20.6 21.2M300.1 157.4l20.6-21.2M301 166l20.6-21.2" fill="none" stroke="#808080" stroke-width=".28" stroke-dasharray="6.3 1.3 1.3 1.3 1.3 1.3" stroke-dashoffset="1.1"/>
<path d="M406.2 254.2a37.6 37.6 0 0 1 14 0" fill="none" stroke="#808080" stroke-width=".28" stroke-dasharray="6.3 1.3 1.3 1.3 1.3 1.3" stroke-dashoffset="2.5"/>
<path d="M404 243.5a5.5 5.5 0 0 0-4.2 6.4 5.5 5.5 0 0 0 6.4 4.3M420.2 254.2a5.5 5.5 0 0 0 6.4-4.3 5.5 5.5 0 0 0-4.2-6.4" fill="none" stroke="#808080" stroke-width=".28" stroke-dasharray="6.3 1.3 1.3 1.3 1.3 1.3" stroke-dashoffset="1"/>
<g font-size="8.1">
<text x="10.2" y="9.3">12</text>
<text x="49.9" y="9.3">11</text>
<text x="99.9" y="9.3">10</text>
<text x="152.1" y="9.3">9</text>
<text x="202.1" y="9.3">8</text>
<text x="252.1" y="9.3">7</text>
<text x="302.1" y="9.3">6</text>
<text x="352.1" y="9.3">5</text>
<text x="402.1" y="9.3">4</text>
<text x="452.1" y="9.3">3</text>
<text x="502.1" y="9.3">2</text>
<text x="541.8" y="9.3">1</text>
<text x="3.5" y="35.9">H</text>
<text x="549.6" y="35.9">H</text>
<text x="2.8" y="93.9">G</text>
<text x="548.9" y="93.9">G</text>
<text x="4.4" y="143.9">F</text>
<text x="550.5" y="143.9">F</text>
<text x="4.1" y="193.9">E</text>
<text x="550.2" y="193.9">E</text>
<text x="3.3" y="243.9">D</text>
<text x="549.4" y="243.9">D</text>
<text x="3" y="293.9">C</text>
<text x="549.1" y="293.9">C</text>
<text x="4" y="343.9">B</text>
<text x="550.1" y="343.9">B</text>
<text x="3.3" y="401.8">A</text>
<text x="549.4" y="401.8">A</text>
<text x="10.2" y="428.4">12</text>
<text x="49.9" y="428.4">11</text>
<text x="99.9" y="428.4">10</text>
<text x="152.1" y="428.4">9</text>
<text x="202.1" y="428.4">8</text>
<text x="252.1" y="428.4">7</text>
<text x="302.1" y="428.4">6</text>
<text x="352.1" y="428.4">5</text>
<text x="402.1" y="428.4">4</text>
<text x="452.1" y="428.4">3</text>
<text x="502.1" y="428.4">2</text>
<text x="541.8" y="428.4">1</text>
</g>
<g font-size="4.9">
<text x="439" y="389.8">REDACTED-1G18 ASSY REV R8H SELECTIVE</text>
<text x="457" y="395.7">SOLDER TOOLING TAB LEFT</text>
</g>
<g font-size="4.2">
<text x="29.4" y="32.7">NOTES</text>
<text x="29.4" y="41">1.</text>
<text x="39.4" y="41">FILLET ALL EDGES TO .0100</text>
<text x="128.7" y="80.2">A</text>
<text x="128.7" y="203.3">A</text>
<text x="257.4" y="206.2">FOR REFERENCE ONLY</text>
<text x="406.6" y="205.5">SECTION A-A</text>
<text x="399.3" y="348">BOTTOM VIEW</text>
<text x="281.5" y="390.4">NEXT ASSY</text>
<text x="307.8" y="390.4">USED ON</text>
<text x="451.4" y="406.6">RECREATION OF EXISTING SELECTIVE</text>
<text x="430.7" y="408.7">ANSI C</text>
<text x="465.1" y="410.7">SOLDER PCB TOOLING</text>
<text x="436.1" y="417">SCALE 4:1</text>
<text x="465.4" y="417">CAGE NO. REDACTED</text>
<text x="516.8" y="417">SHEET 1 OF 1</text>
</g>
<g font-size="4.2" fill="#808080">
<text x="82.3" y="101.5">6X R.1935</text>
<text x="181.5" y="101.5">.1695 THRU</text>
<text x="82.3" y="111.7">6X R.0597</text>
<text x="192.6" y="122.5">.2650</text>
<text x="48.2" y="143.4">6X .1552</text>
<text x="189.9" y="142.8">2X .1232</text>
<text x="370.6" y="142.6">.2650</text>
<text x="463.1" y="142.6">.1695</text>
<text x="187.8" y="158.4">4X 15.6784°</text>
<text x="58.1" y="170.7">4X .0027</text>
<text x="175.7" y="170.7">6X .0859</text>
<text x="81.8" y="179.1">4X .3837</text>
<text x="156.6" y="203">2X R.4365</text>
<text x="137" y="210">2X .1866</text>
<text x="407.9" y="227.1">.1852</text>
<text x="407.9" y="233.1">.1581</text>
<text x="273.1" y="244.5">.4118</text>
<text x="305.3" y="244.5">2X .2829</text>
<text x="360.5" y="244">R.0638</text>
<text x="442.8" y="250.5">.1249</text>
<text x="365" y="270.6">2X 10.7476°</text>
<text x="175" y="282">.5390</text>
<text x="455.6" y="277.3">R.0638</text>
<text x="187" y="314.9">.1100</text>
<text x="175" y="323.8">.0635</text>
<text x="460.3" y="327.6">.1695</text>
<text x="98.5" y="337">2X .1017</text>
<text x="140.1" y="337">.2856</text>
<text x="230.3" y="337">.1360</text>
<text x="273.1" y="343">.9775</text>
</g>
<g font-size="3.5">
<text x="468.4" y="382.7">DWG NO. &amp; FILE NAME</text>
<text x="312.8" y="405.6">DO NOT</text>
<text x="434.7" y="402.6">SIZE</text>
<text x="476.7" y="402.6">DESCRIPTION</text>
<text x="534.5" y="402.6">REV</text>
<text x="314.3" y="410.2">SCALE</text>
<text x="311.1" y="414.7">DRAWING</text>
</g>
<g font-size="3.2">
<text x="180.5" y="372.8">THIS DOCUMENT CONTAINS INFORMATION WHICH IS PROPRIETARY</text>
<text x="180.5" y="376">TO REDACTED, INC. ACCORDINGLY, THE INFORMATION IN</text>
<text x="180.5" y="379.1">THIS DOCUMENT SHALL NOT BE DUPLICATED, USED OR DISCLOSED</text>
<text x="180.5" y="382.3">— IN WHOLE OR IN PART — FOR ANY PURPOSE OTHER THAN TO</text>
<text x="180.5" y="385.5">EVALUATE THIS INFORMATION. SHOULD A CONTRACT BE</text>
<text x="180.5" y="388.7">AWARDED TO REDACTED, INC. AS A RESULT OF, OR IN</text>
<text x="180.5" y="391.8">CONNECTION WITH, THE SUBMISSION OF THIS DATA, THE</text>
<text x="180.5" y="395">CUSTOMER SHALL HAVE THE RIGHT TO DUPLICATE, USE OR</text>
<text x="180.5" y="398.2">DISCLOSE THE DATA TO THE EXTENT PROVIDED IN THE RESULTING</text>
<text x="180.5" y="401.4">CONTRACT. THIS RESTRICTION DOES NOT LIMIT THE CUSOMER'S</text>
<text x="180.5" y="404.5">RIGHT TO USE INFORMATION CONTAINED IN THIS DOCUMENT IF IT</text>
<text x="180.5" y="407.7">IS OBTAINED FROM ANOTHER SOURCE WITHOUT RESTRICTION. THE</text>
<text x="180.5" y="410.9">DATA SUBJECT TO THIS RESTRICTION ARE CONTAINED IN ALL</text>
<text x="180.5" y="414.1">SHEETS OF THIS DOCUMENT.</text>
</g>
<g font-size="2.8">
<text x="455.7" y="19">REVISIONS</text>
<text x="380.9" y="29.6">ZONE</text>
<text x="394.4" y="29.6">REV.</text>
<text x="434.3" y="29.6">DESCRIPTION</text>
<text x="493" y="29.6">DATE</text>
<text x="521.1" y="29.6">APPROVED</text>
<text x="384.1" y="40.1">-</text>
<text x="397" y="40.1">-</text>
<text x="437.6" y="40.1">RELEASE</text>
<text x="489.3" y="40.1">2018-08-07</text>
<text x="521.5" y="40.1">REDACTED</text>
<text x="380.4" y="368.6">DRAWN BY</text>
<text x="383.4" y="371.6">L. DiBeneditto</text>
<text x="409.9" y="368.6">DATE</text>
<text x="412.9" y="371.9">2018-08-06</text>
<text x="330.4" y="374.7">UNLESS OTHERWISE SPECIFIED</text>
<text x="380.4" y="375.3">CHECKED BY</text>
<text x="409.9" y="375.3">DATE</text>
<text x="447" y="373.4">REDACTED LOGO</text>
<text x="503.5" y="373.4">REDACTED ADDRESS</text>
<text x="330.4" y="378.5">DIMENSIONS ARE IN INCHES: (MM)</text>
<text x="330.4" y="382.4">TOLERANCES:</text>
<text x="380.4" y="381.9">ENG. APPROVED BY</text>
<text x="383.4" y="378.5">REDACTED</text>
<text x="409.9" y="381.9">DATE</text>
<text x="412.9" y="378.6">2018-08-07</text>
<text x="330.4" y="386.2">DECIMALS: .X±.1 .XX±.02 .XXX±.005</text>
<text x="380.4" y="388.6">APPROVED BY</text>
<text x="383.4" y="385.1">REDACTED</text>
<text x="409.9" y="388.6">DATE</text>
<text x="412.9" y="385.3">2018-08-08</text>
<text x="330.4" y="390">FRACTIONS: ±1/64</text>
<text x="330.4" y="393.8">INDUSTRY STANDARD TOLERANCES</text>
<text x="360.2" y="390">ANGLES: ±.5°</text>
<text x="380.4" y="395.2">KE CUSTOMER NAME</text>
<text x="292.1" y="396.6">SELECTIVE SOLDER</text>
<text x="330.4" y="397.6">APPLY FOR GAUGE, TUBING, AND</text>
<text x="330.4" y="401.5">BAR STOCK.</text>
<text x="380.4" y="401.9">KE PARENT NO.</text>
<text x="383.6" y="398.5">REDACTED</text>
<text x="330.4" y="405.3">ELSE INTERPRET DIM AND TOL PER:</text>
<text x="383.7" y="405.2">REDACTED</text>
<text x="330.4" y="409.1">IPC-A-610G (TAKES PRECEDENCE),</text>
<text x="330.4" y="412.9">THEN PER ASME Y14.5-2009.</text>
<text x="380.4" y="408.5">KE SHOP ORDER</text>
<text x="383.8" y="411.9">REDACTED</text>
<text x="380.4" y="415.2">KE TCM PART NO.</text>
<text x="384.1" y="418.4">N/A</text>
</g>
<text font-size="2.2" x="281.3" y="403.3">THIRD ANGLE PROJECTION</text>
</svg>
